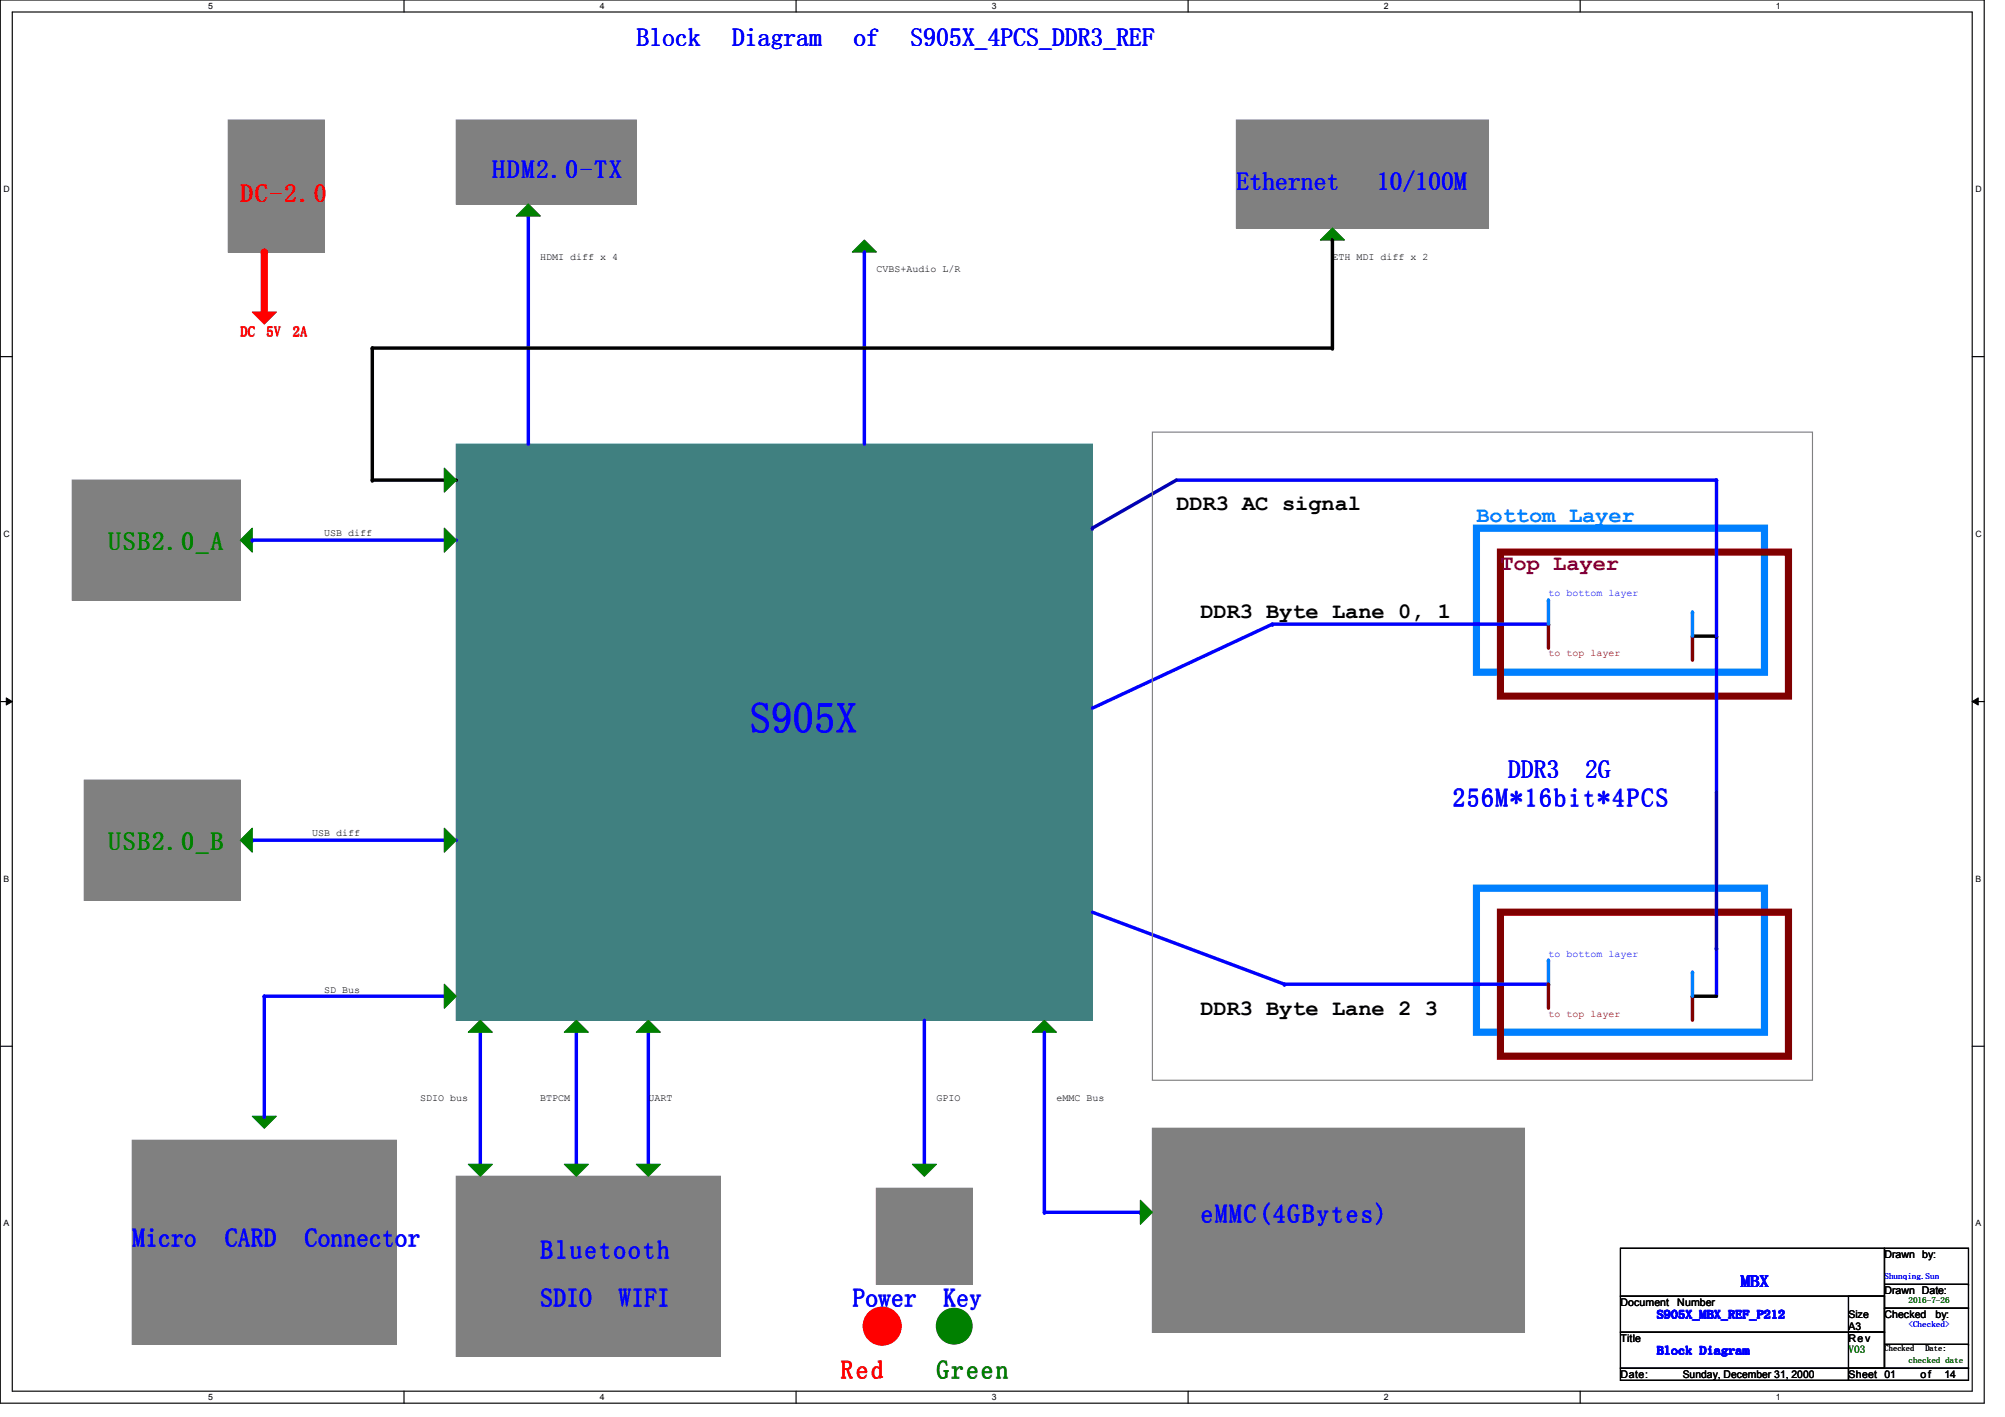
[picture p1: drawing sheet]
<svg xmlns="http://www.w3.org/2000/svg" width="297mm" height="210mm" viewBox="0 0 297 210" stroke-linecap="round" stroke-linejoin="round" font-family="sans-serif">
<path d="M0 0h294v207.9h-294zM1.8 1.8h290.4v204.3h-290.4z" fill="none" stroke="#000" stroke-width=".17"/>
<g fill="#fff">
<path d="M30.8 .2h.7v1.4h-.7z"/>
<path d="M30.8 206.2h.7v1.4h-.7z"/>
</g>
<path d="M59.9 0v1.8M59.9 206.1v1.8" fill="none" stroke="#000" stroke-width=".17"/>
<g fill="#fff">
<path d="M88.9 .2h.6v1.4h-.6z"/>
<path d="M88.9 206.2h.6v1.4h-.6z"/>
</g>
<path d="M117.9 0v1.8M117.9 206.1v1.8" fill="none" stroke="#000" stroke-width=".17"/>
<g fill="#fff">
<path d="M146.9 .2h.7v1.4h-.7z"/>
<path d="M146.9 206.2h.7v1.4h-.7z"/>
</g>
<path d="M176 0v1.8M176 206.1v1.8" fill="none" stroke="#000" stroke-width=".17"/>
<g fill="#fff">
<path d="M205 .2h.7v1.4h-.7z"/>
<path d="M205 206.2h.7v1.4h-.7z"/>
</g>
<path d="M234.1 0v1.8M234.1 206.1v1.8" fill="none" stroke="#000" stroke-width=".17"/>
<g fill="#fff">
<path d="M263.1 .2h.7v1.4h-.7z"/>
<path d="M263.1 206.2h.7v1.4h-.7z"/>
<path d="M.5 27.3h.9v1.4h-.9z"/>
<path d="M292.6 27.3h.9v1.4h-.9z"/>
<path d="M.5 78.4h.9v1.4h-.9z"/>
<path d="M292.6 78.4h.9v1.4h-.9z"/>
</g>
<path d="M0 52.8h1.8M292.2 52.8h1.8" fill="none" stroke="#000" stroke-width=".17"/>
<g fill="#fff">
<path d="M.5 129.5h.8v1.4h-.8z"/>
<path d="M292.6 129.5h.9v1.4h-.9z"/>
</g>
<path d="M0 103.9h1.8M292.2 103.9h1.8" fill="none" stroke="#000" stroke-width=".17"/>
<path d="M.9 103.4l.9 .5-.9 .5zM292.2 103.9l.9-.5v1z" fill="#000"/>
<path d="M.9 103.4l.9 .5-.9 .5zM292.2 103.9l.9-.5v1z" fill="none" stroke="#000" stroke-width=".15"/>
<g fill="#fff">
<path d="M.5 180.5h.8v1.4h-.8z"/>
<path d="M292.6 180.5h.9v1.4h-.9z"/>
</g>
<path d="M0 155h1.8M292.2 155h1.8" fill="none" stroke="#000" stroke-width=".17"/>
<path d="M19.6 168.9h39.1v30.2h-39.1z" fill-rule="evenodd" fill="#808080"/>
<path d="M19.6 168.9h39.1v30.2h-39.1z" fill="none" stroke="#808080" stroke-width=".17"/>
<path d="M67.6 174.2h39.1v26.7h-39.1z" fill-rule="evenodd" fill="#808080"/>
<path d="M67.6 174.2h39.1v26.7h-39.1z" fill="none" stroke="#808080" stroke-width=".17"/>
<path d="M37.4 46.2h3.5l-1.7 1.8z" fill-rule="evenodd" fill="#f00"/>
<path d="M37.4 46.2h3.5l-1.7 1.8z" fill="none" stroke="#f00" stroke-width=".17"/>
<path d="M67.6 17.8h26.7v12.4h-26.7z" fill-rule="evenodd" fill="#808080"/>
<path d="M67.6 17.8h26.7v12.4h-26.7z" fill="none" stroke="#808080" stroke-width=".17"/>
<path d="M183.2 17.8h37.3v16h-37.3z" fill-rule="evenodd" fill="#808080"/>
<path d="M183.2 17.8h37.3v16h-37.3z" fill="none" stroke="#808080" stroke-width=".17"/>
<path d="M129.8 176h14.3v14.2h-14.3z" fill-rule="evenodd" fill="#808080"/>
<path d="M129.8 176h14.3v14.2h-14.3z" fill="none" stroke="#808080" stroke-width=".17"/>
<path d="M37.4 165.4h3.5l-1.7 1.7z" fill-rule="evenodd" fill="#008000"/>
<path d="M37.4 165.4h3.5l-1.7 1.7z" fill="none" stroke="#008000" stroke-width=".17"/>
<path d="M67.6 65.8h94.2v85.3h-94.2z" fill-rule="evenodd" fill="#408080"/>
<path d="M67.6 65.8h94.2v85.3h-94.2z" fill="none" stroke="#408080" stroke-width=".17"/>
<path d="M33.8 17.8h14.2v19.5h-14.2z" fill-rule="evenodd" fill="#808080"/>
<path d="M33.8 17.8h14.2v19.5h-14.2z" fill="none" stroke="#808080" stroke-width=".17"/>
<path d="M170.7 167.1h55.1v30.3h-55.1z" fill-rule="evenodd" fill="#808080"/>
<path d="M170.7 167.1h55.1v30.3h-55.1z" fill="none" stroke="#808080" stroke-width=".17"/>
<circle cx="130.7" cy="196.4" r="2.65" fill="#f00"/>
<circle cx="130.7" cy="196.4" r="2.65" fill="none" stroke="#f00" stroke-width=".51"/>
<circle cx="141.4" cy="196.4" r="2.65" fill="#008000"/>
<circle cx="141.4" cy="196.4" r="2.65" fill="none" stroke="#008000" stroke-width=".17"/>
<path d="M12.5 115.6h23.1v17.7h-23.1z" fill-rule="evenodd" fill="#808080"/>
<path d="M12.5 115.6h23.1v17.7h-23.1z" fill="none" stroke="#808080" stroke-width=".17"/>
<path d="M10.7 71.1h24.9v17.8h-24.9z" fill-rule="evenodd" fill="#808080"/>
<path d="M10.7 71.1h24.9v17.8h-24.9z" fill="none" stroke="#808080" stroke-width=".17"/>
<path d="M78.3 32v33.8" fill="none" stroke="#00f" stroke-width=".51"/>
<circle cx="78.3" cy="32" r=".25" fill="#00f"/>
<path d="M76.5 32l1.8-1.8 1.7 1.8z" fill-rule="evenodd" fill="#008000"/>
<path d="M76.5 32l1.8-1.8 1.7 1.8z" fill="none" stroke="#008000" stroke-width=".17"/>
<path d="M126.3 37.3l1.8-1.7 1.7 1.7z" fill-rule="evenodd" fill="#008000"/>
<path d="M126.3 37.3l1.8-1.7 1.7 1.7z" fill="none" stroke="#008000" stroke-width=".17"/>
<path d="M128.1 37.3v28.5" fill="none" stroke="#00f" stroke-width=".51"/>
<circle cx="128.1" cy="37.3" r=".25" fill="#00f"/>
<path d="M195.6 35.6l1.8-1.8 1.8 1.8z" fill-rule="evenodd" fill="#008000"/>
<path d="M195.6 35.6l1.8-1.8 1.8 1.8z" fill="none" stroke="#008000" stroke-width=".17"/>
<path d="M218.7 78.2h42.7v21.4h-42.7zM218.7 131.6h42.7v21.3h-42.7z" fill="none" stroke="#0080ff" stroke-width="1.1"/>
<path d="M222.3 81.8h42.7v21.3h-42.7zM222.3 135.1h42.7v21.4h-42.7z" fill="none" stroke="#800000" stroke-width="1.1"/>
<path d="M174.3 71.1h80" fill="none" stroke="#00f" stroke-width=".51"/>
<circle cx="254.3" cy="71.1" r=".25" fill="#00f"/>
<path d="M254.3 140.5v7.1" fill="none" stroke="#00f" stroke-width=".51"/>
<circle cx="254.3" cy="140.5" r=".25" fill="#00f"/>
<path d="M254.3 94.2v23.1" fill="none" stroke="#00f" stroke-width=".51"/>
<circle cx="254.3" cy="94.2" r=".25" fill="#00f"/>
<path d="M254.3 117.3v23.2" fill="none" stroke="#0000a0" stroke-width=".51"/>
<circle cx="254.3" cy="140.5" r=".25" fill="#0000a0"/>
<path d="M188.5 92.5l-26.7 12.4" fill="none" stroke="#00f" stroke-width=".51"/>
<circle cx="188.5" cy="92.5" r=".25" fill="#00f"/>
<path d="M188.5 92.5h40.9" fill="none" stroke="#00f" stroke-width=".51"/>
<circle cx="229.4" cy="92.5" r=".25" fill="#00f"/>
<path d="M161.8 135.1l28.5 10.7" fill="none" stroke="#00f" stroke-width=".51"/>
<circle cx="190.3" cy="145.8" r=".25" fill="#00f"/>
<path d="M190.3 145.8h39.1" fill="none" stroke="#00f" stroke-width=".51"/>
<circle cx="229.4" cy="145.8" r=".25" fill="#00f"/>
<path d="M229.4 92.5v3.5" fill="none" stroke="#800000" stroke-width=".51"/>
<circle cx="229.4" cy="92.5" r=".25" fill="#800000"/>
<path d="M250.7 94.2h3.6M250.7 147.6h3.6" fill="none" stroke="#000" stroke-width=".51"/>
<g fill="#000">
<circle cx="254.3" cy="94.2" r=".25"/>
<circle cx="250.7" cy="147.6" r=".25"/>
</g>
<path d="M229.4 88.9v3.6" fill="none" stroke="#0080ff" stroke-width=".51"/>
<circle cx="229.4" cy="88.9" r=".25" fill="#0080ff"/>
<path d="M229.4 142.2v3.6" fill="none" stroke="#0080ff" stroke-width=".51"/>
<circle cx="229.4" cy="142.2" r=".25" fill="#0080ff"/>
<path d="M229.4 145.8v3.6" fill="none" stroke="#800000" stroke-width=".51"/>
<circle cx="229.4" cy="145.8" r=".25" fill="#800000"/>
<path d="M250.7 94.2v3.6" fill="none" stroke="#800000" stroke-width=".51"/>
<circle cx="250.7" cy="94.2" r=".25" fill="#800000"/>
<path d="M250.7 90.7v3.5" fill="none" stroke="#0080ff" stroke-width=".51"/>
<circle cx="250.7" cy="90.7" r=".25" fill="#0080ff"/>
<path d="M250.7 147.6v3.5" fill="none" stroke="#800000" stroke-width=".51"/>
<circle cx="250.7" cy="147.6" r=".25" fill="#800000"/>
<path d="M250.7 144v3.6" fill="none" stroke="#0080ff" stroke-width=".51"/>
<circle cx="250.7" cy="144" r=".25" fill="#0080ff"/>
<path d="M174.3 71.1l-12.5 7.1" fill="none" stroke="#0000a0" stroke-width=".51"/>
<circle cx="161.8" cy="78.2" r=".25" fill="#0000a0"/>
<path d="M254.3 71.1v23.1" fill="none" stroke="#00f" stroke-width=".51"/>
<circle cx="254.3" cy="71.1" r=".25" fill="#00f"/>
<path d="M37.4 124.5h30.2" fill="none" stroke="#00f" stroke-width=".51"/>
<circle cx="37.4" cy="124.5" r=".25" fill="#00f"/>
<path d="M37.4 78.2v3.6l-1.8-1.8z" fill-rule="evenodd" fill="#008000"/>
<path d="M37.4 78.2v3.6l-1.8-1.8z" fill="none" stroke="#008000" stroke-width=".17"/>
<path d="M37.4 122.7v3.5l-1.8-1.7z" fill-rule="evenodd" fill="#008000"/>
<path d="M37.4 122.7v3.5l-1.8-1.7z" fill="none" stroke="#008000" stroke-width=".17"/>
<path d="M37.4 80h30.2" fill="none" stroke="#00f" stroke-width=".51"/>
<circle cx="37.4" cy="80" r=".25" fill="#00f"/>
<path d="M65.8 78.2l1.8 1.8-1.8 1.8z" fill-rule="evenodd" fill="#008000"/>
<path d="M65.8 78.2l1.8 1.8-1.8 1.8z" fill="none" stroke="#008000" stroke-width=".17"/>
<path d="M65.8 122.7l1.8 1.8-1.8 1.7z" fill-rule="evenodd" fill="#008000"/>
<path d="M65.8 122.7l1.8 1.8-1.8 1.7z" fill="none" stroke="#008000" stroke-width=".17"/>
<path d="M197.4 35.6v16h-142.2v19.5h12.4" fill="none" stroke="#000" stroke-width=".51"/>
<g fill="#000">
<circle cx="197.4" cy="35.6" r=".25"/>
<circle cx="55.2" cy="51.6" r=".25"/>
<circle cx="197.4" cy="51.6" r=".25"/>
<circle cx="55.2" cy="71.1" r=".25"/>
</g>
<path d="M170.7 64h97.8v96h-97.8z" fill="none" stroke="#808080" stroke-width=".17"/>
<path d="M39.2 37.3v8.9" fill="none" stroke="#f00" stroke-width="1.1"/>
<circle cx="39.2" cy="37.3" r=".53" fill="#f00"/>
<path d="M39.2 147.6h26.6" fill="none" stroke="#00f" stroke-width=".51"/>
<circle cx="39.2" cy="147.6" r=".25" fill="#00f"/>
<path d="M39.2 147.6v17.8" fill="none" stroke="#00f" stroke-width=".51"/>
<circle cx="39.2" cy="165.4" r=".25" fill="#00f"/>
<path d="M65.8 145.8l1.8 1.8-1.8 1.8z" fill-rule="evenodd" fill="#008000"/>
<path d="M65.8 145.8l1.8 1.8-1.8 1.8z" fill="none" stroke="#008000" stroke-width=".17"/>
<path d="M85.4 152.9v19.6" fill="none" stroke="#00f" stroke-width=".51"/>
<circle cx="85.4" cy="172.5" r=".25" fill="#00f"/>
<path d="M83.6 152.9l1.8-1.8 1.8 1.8z" fill-rule="evenodd" fill="#008000"/>
<path d="M83.6 152.9l1.8-1.8 1.8 1.8z" fill="none" stroke="#008000" stroke-width=".17"/>
<path d="M83.6 172.5h3.6l-1.8 1.7z" fill-rule="evenodd" fill="#008000"/>
<path d="M83.6 172.5h3.6l-1.8 1.7z" fill="none" stroke="#008000" stroke-width=".17"/>
<path d="M96.1 152.9v19.6" fill="none" stroke="#00f" stroke-width=".51"/>
<circle cx="96.1" cy="172.5" r=".25" fill="#00f"/>
<path d="M94.3 172.5h3.5l-1.7 1.7z" fill-rule="evenodd" fill="#008000"/>
<path d="M94.3 172.5h3.5l-1.7 1.7z" fill="none" stroke="#008000" stroke-width=".17"/>
<path d="M94.3 152.9l1.8-1.8 1.7 1.8z" fill-rule="evenodd" fill="#008000"/>
<path d="M94.3 152.9l1.8-1.8 1.7 1.8z" fill="none" stroke="#008000" stroke-width=".17"/>
<path d="M136.9 151.1v21.4" fill="none" stroke="#00f" stroke-width=".51"/>
<circle cx="136.9" cy="172.5" r=".25" fill="#00f"/>
<path d="M135.2 172.5h3.5l-1.8 1.7z" fill-rule="evenodd" fill="#008000"/>
<path d="M135.2 172.5h3.5l-1.8 1.7z" fill="none" stroke="#008000" stroke-width=".17"/>
<path d="M65.8 69.3l1.8 1.8-1.8 1.8z" fill-rule="evenodd" fill="#008000"/>
<path d="M65.8 69.3l1.8 1.8-1.8 1.8z" fill="none" stroke="#008000" stroke-width=".17"/>
<path d="M71.2 152.9v19.6" fill="none" stroke="#00f" stroke-width=".51"/>
<circle cx="71.2" cy="172.5" r=".25" fill="#00f"/>
<path d="M69.4 172.5h3.5l-1.7 1.7z" fill-rule="evenodd" fill="#008000"/>
<path d="M69.4 172.5h3.5l-1.7 1.7z" fill="none" stroke="#008000" stroke-width=".17"/>
<path d="M69.4 152.9l1.8-1.8 1.7 1.8z" fill-rule="evenodd" fill="#008000"/>
<path d="M69.4 152.9l1.8-1.8 1.7 1.8z" fill="none" stroke="#008000" stroke-width=".17"/>
<path d="M152.9 152.9l1.8-1.8 1.8 1.8z" fill-rule="evenodd" fill="#008000"/>
<path d="M152.9 152.9l1.8-1.8 1.8 1.8z" fill="none" stroke="#008000" stroke-width=".17"/>
<path d="M154.7 152.9v26.7" fill="none" stroke="#00f" stroke-width=".51"/>
<circle cx="154.7" cy="179.6" r=".25" fill="#00f"/>
<path d="M154.7 179.6h14.2" fill="none" stroke="#00f" stroke-width=".51"/>
<circle cx="168.9" cy="179.6" r=".25" fill="#00f"/>
<path d="M168.9 177.8l1.8 1.8-1.8 1.8z" fill-rule="evenodd" fill="#008000"/>
<path d="M168.9 177.8l1.8 1.8-1.8 1.8z" fill="none" stroke="#008000" stroke-width=".17"/>
<g fill="none" stroke="#000" stroke-width=".17">
<path d="M240.1 197.4h39.1v5.3h-39.1zM240.1 192h39.1v5.4h-39.1zM240.1 184.9h39.1v7.1h-39.1zM273.9 192h5.3v5.4h-5.3zM273.9 197.4h5.3v5.3h-5.3zM279.2 184.9h12.4v8.9h-12.4zM279.2 193.8h12.4v8.9h-12.4zM279.2 190.2h12.4M279.2 199.1h12.4M291.6 190.2h.1M291.6 199.1h.1M240.1 202.7h33.8v1.8h-33.8z"/>
<path d="M273.9 202.7h17.7v1.8h-17.7z"/>
</g>
<text font-size="6.2" fill="#00f" x="111.2" y="108.5">S905X</text>
<g font-size="3.7" fill="#00f">
<text x="94.4" y="6.8">Block</text>
<text x="108.5" y="6.8">Diagram</text>
<text x="126.5" y="6.8">of</text>
<text x="135" y="6.8">S905X_4PCS_DDR3_REF</text>
<text x="73" y="26.3">HDM2.0-TX</text>
<text x="183.3" y="28.1">Ethernet</text>
<text x="204" y="28.1">10/100M</text>
<text x="215.3" y="119.5">256M*16bit*4PCS</text>
<text x="223.5" y="115.2">DDR3</text>
<text x="234.9" y="115.2">2G</text>
<text x="19.7" y="184.6">Micro</text>
<text x="33.4" y="184.6">CARD</text>
<text x="45.2" y="184.6">Connector</text>
<text x="177.9" y="181">eMMC(4GBytes)</text>
<text x="80.1" y="186.4">Bluetooth</text>
<text x="80.1" y="193.5">SDIO</text>
<text x="91.7" y="193.5">WIFI</text>
<text x="126.4" y="193.5">Power</text>
<text x="139.8" y="193.5">Key</text>
</g>
<g font-size="3.7" fill="#f00">
<text x="35.7" y="29.9">DC-2.0</text>
<text x="124.5" y="204.2">Red</text>
</g>
<g font-size="3.7" fill="#008000">
<text x="16.1" y="81.4">USB2.0_A</text>
<text x="16.1" y="125.9">USB2.0_B</text>
<text x="138.8" y="204.1">Green</text>
</g>
<g font-size="3.3">
<text x="174.3" y="75.6">DDR3 AC signal</text>
<text x="177.8" y="91.6">DDR3 Byte Lane 0, 1</text>
<text x="177.8" y="150.3">DDR3 Byte Lane 2 3</text>
</g>
<text font-size="3.3" fill="#0080ff" x="218.7" y="77.4">Bottom Layer</text>
<text font-size="3.3" fill="#800040" x="222.3" y="84.5">Top Layer</text>
<text font-size="2.5" fill="#00f" x="257.8" y="190.7">MBX</text>
<g font-size="2.1" fill="#f00">
<text x="35.7" y="49.8">DC</text>
<text x="39.5" y="49.8">5V</text>
<text x="43.4" y="49.8">2A</text>
</g>
<g font-size="1.7" fill="#00f">
<text x="245.5" y="195.3">S905X_MBX_REF_P212</text>
<text x="245.5" y="200.6">Block Diagram</text>
</g>
<g font-size="1.6">
<text x="279.2" y="186.4">Drawn by:</text>
<text x="279.2" y="191.7">Drawn Date:</text>
<text x="240.1" y="193.5">Document</text>
<text x="248.5" y="193.5">Number</text>
<text x="273.9" y="195.2">Size</text>
<text x="273.9" y="197">A3</text>
<text x="279.2" y="195.2">Checked</text>
<text x="286.7" y="195.2">by:</text>
<text x="240.1" y="198.8">Title</text>
<text x="273.9" y="198.8">Rev</text>
<text x="240.1" y="204.1">Date:</text>
<text x="249.3" y="204.1">Sunday, December 31, 2000</text>
<text x="273.9" y="204.1">Sheet 01</text>
<text x="284.5" y="204.1">o f</text>
<text x="288.1" y="204.1">14</text>
</g>
<text font-size="1.6" fill="#008000" x="273.9" y="200.5">V03</text>
<g font-size="1.5">
<text x="80" y="38.6">HDMI diff x 4</text>
<text x="129.8" y="40.3">CVBS+Audio L/R</text>
<text x="197.4" y="38.6">ETH MDI diff x 2</text>
<text x="48" y="79.5">USB diff</text>
<text x="46.3" y="123.9">USB diff</text>
<text x="48" y="147">SD Bus</text>
<text x="62.3" y="163">SDIO bus</text>
<text x="80" y="163">BTPCM</text>
<text x="96.1" y="163">UART</text>
<text x="138.7" y="163">GPIO</text>
<text x="156.5" y="163">eMMC Bus</text>
</g>
<g font-size="1.5" fill="#00f">
<text x="229.4" y="88.3">to bottom layer</text>
<text x="229.4" y="141.7">to bottom layer</text>
</g>
<g font-size="1.5" fill="#800000">
<text x="229.4" y="97.2">to top layer</text>
<text x="229.4" y="150.6">to top layer</text>
</g>
<g font-size="1.3">
<text x="30.8" y="1.3">5</text>
<text x="88.9" y="1.3">4</text>
<text x="146.9" y="1.3">3</text>
<text x="205" y="1.3">2</text>
<text x="263.1" y="1.3">1</text>
<text x=".5" y="28.4">D</text>
<text x="292.6" y="28.4">D</text>
<text x=".5" y="79.5">C</text>
<text x="292.6" y="79.5">C</text>
<text x=".5" y="130.6">B</text>
<text x="292.6" y="130.6">B</text>
<text x=".5" y="181.7">A</text>
<text x="292.6" y="181.7">A</text>
<text x="30.8" y="207.4">5</text>
<text x="88.9" y="207.4">4</text>
<text x="146.9" y="207.4">3</text>
<text x="205" y="207.4">2</text>
<text x="263.1" y="207.4">1</text>
</g>
<g font-size="1.2" fill="#00f">
<text x="279.2" y="189.5">Shunqing.Sun</text>
<text x="282.7" y="196.6">&lt;Checked&gt;</text>
</g>
<g font-size="1.2" fill="#008000">
<text x="282.7" y="193.1">2016-7-26</text>
<text x="282.7" y="202">checked date</text>
</g>
<g font-size="1.2">
<text x="279.2" y="200.2">Checked</text>
<text x="285.2" y="200.2">Date:</text>
</g>
</svg>
